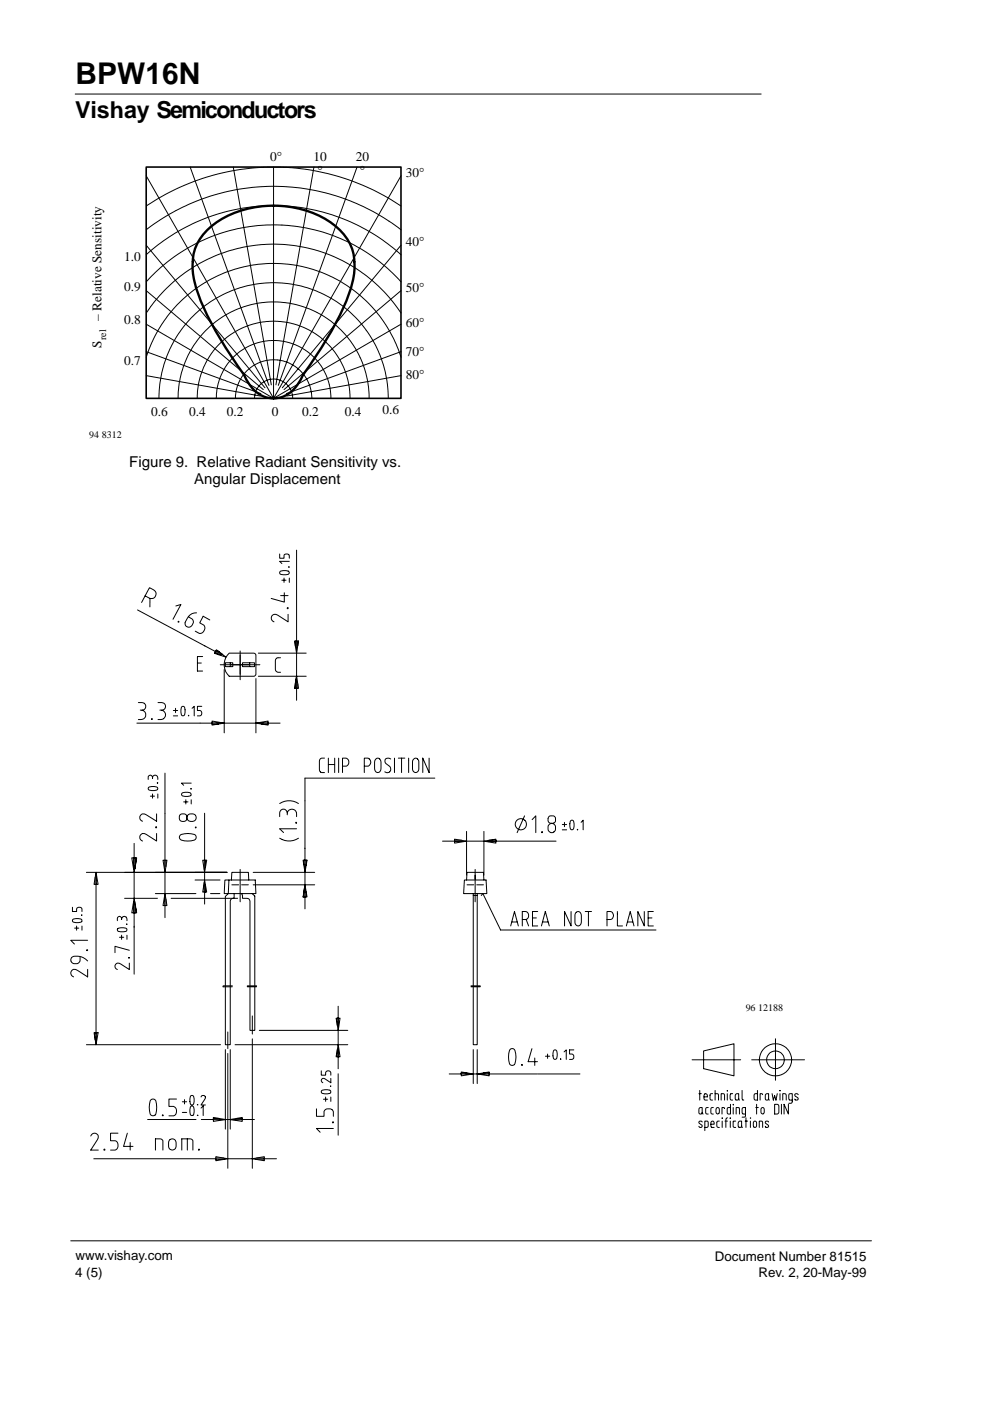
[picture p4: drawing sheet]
<svg xmlns="http://www.w3.org/2000/svg" width="210mm" height="297mm" viewBox="0 0 210 297" stroke-linecap="round" stroke-linejoin="round" font-family="sans-serif">
<g fill="none" stroke="#000" stroke-width=".21">
<path d="M15.9 19.9h145.5M31 37.3l27 47.2M40.3 35.4l16.7 46.3M49.5 35.4l8 46.2M58 35.4v49.1M66.6 35.4l-8.1 46.2M75.7 35.4l-16.7 46.3M85 37.3l-27 47.2M31 59.8a36.3 36.3 0 0 1 11.5-8.6l1.7-.8a36.5 36.5 0 0 1 20.6-2.1 36.3 36.3 0 0 1 20.2 11.5M31 54a40.3 40.3 0 0 1 54 0M31 48.7a44.2 44.2 0 0 1 54 0M31 43.7a48.3 48.3 0 0 1 54 0"/>
<path d="M31 52l25.2 30.2M85 52l-25.1 30.2M31 75.7a28.4 28.4 0 0 1 29.6-19.7 28.4 28.4 0 0 1 24.4 19.7M31 66.4a32.7 32.7 0 0 1 9.1-9.2 32.1 32.1 0 0 1 37.6 1.3 32.5 32.5 0 0 1 7.3 7.9M31 61.6l24.8 21M31 79.6l24.2 4.4M31 74.6l24.3 8.9M31 68.7l27 15.8M85 79.6l-24.2 4.4M85 74.6l-24.3 8.9M85 61.6l-24.8 21M85 68.7l-27 15.8"/>
<path d="M33.7 84.5a24.4 24.4 0 0 1 28.1-24.3l2.5 .6a25.1 25.1 0 0 1 6.2 2.6 24.5 24.5 0 0 1 11.2 15.5l.4 2.6 .2 3M37.8 84.5a20.4 20.4 0 0 1 17.8-20.3l3.1-.2a20.5 20.5 0 0 1 9.1 2.6l2.4 1.5 3.1 2.9a20.8 20.8 0 0 1 4.6 9.6l.4 3.9M41.8 84.5l.3-3.2a16.9 16.9 0 0 1 4.1-8l.8-.8a16.1 16.1 0 0 1 21.2-.7 16.3 16.3 0 0 1 5.9 10.7l.1 2M45.9 84.5v-.2a12.2 12.2 0 0 1 9-11.7l1.9-.4h1.8a12.4 12.4 0 0 1 6.5 2.3l1.6 1.3 1.9 2.6a12 12 0 0 1 1.5 5.4l.1 .7M49.9 84.5a8 8 0 0 1 1.8-5.1 8 8 0 0 1 11.8-1 8.3 8.3 0 0 1 2.6 6.1M54 84.5a4.1 4.1 0 0 1 4-4.1 4.1 4.1 0 0 1 4.1 4.1M59.3 117.5v.9h.9l.1-.8 .3-.1 .6 .1 .1 .8M61.3 119h-2l.5 .5M62.9 116.6v19.3M29.2 129.3l16.5 8.8 .5-.1 .3 .3h-.9M30.8 126.3a1.78 1.78 0 0 0 1.7 .5 1.02 1.02 0 0 0 .1-1.7l-.9-.5-1.7 3.1M31.8 126.9v1.8"/>
<path d="M37.3 128.5l1.1-.3-1.7 3.1M37.8 131.7l.1 .2-.2-.1zM40 130.7l.1 .1a1.12 1.12 0 0 1 .9 1.2 .93 .93 0 0 1-.6 .9 .93 .93 0 0 1-1.1-.4l-.1-.5zM41.7 129.9a1.95 1.95 0 0 0-1.7 .8M43 139.2h-1.1v3.1h1.1M44.5 131.4l-1.4-.7-.8 1.4 .9 .4a1.13 1.13 0 0 1-.9 1.8l-.9-.5M45.5 138.5h1.4l.3 .3h-1M45.9 137.8l2 1.5-2.4-.8zM48.6 138.5h5.2l.3 .1 .2 .4v3.9l-.3 .5h-5.4a3.3 3.3 0 0 1 0-4.9zM50.9 138v5M54.8 138.5h10.1M59.4 121.2a2.04 2.04 0 0 1 1.9 0v.4a1.7 1.7 0 0 1-2-.1z"/>
<path d="M59.5 139.5h-.7l-.3 .2-.1 .4 .1 2.1 .4 .3h.6M59.5 126.3h1.6M59.8 123h.8M60.2 122.6v.9M60.3 125.7v2l-2.8-.8M60.9 128.9l.2 .1zM61.1 130.3v1.5l-2.2-1.4a.83 .83 0 0 0-1.3 .2 .83 .83 0 0 0 .5 1.2M61.2 120.2l.1 .1zM61.3 122.6v.9M62.6 137v-1.1h.3v10M63.3 135.9h-.9l.5 2.6 .4-2.6h-.2v1M29.3 149a1.34 1.34 0 0 1 1.5 .3l.1 .7a.73 .73 0 0 1-.8 .6h.1h-.5"/>
<path d="M30.2 150.6a1 1 0 0 1 .7 1.1 1 1 0 0 1-1 .9h-.6M32.1 152.4h.2l-.1 .2zM33.5 149a1.48 1.48 0 0 1 1.5 .3l.1 .5a.76 .76 0 0 1-.8 .8M33.9 150.6a1.01 1.01 0 0 1 1.2 .8 1.01 1.01 0 0 1-1 1.2h-.6M36.8 150.6h.9M36.8 151.8h.9M37.2 150.2v.9M38.6 149.8h.4a2.01 2.01 0 0 1 0 1.9h-.4a2.06 2.06 0 0 1 0-1.9zM40 151.7v.1zM40.7 150.2l.5-.4v2M41.9 140.6h.8M42.8 149.8h-.9v.8h.5l.4 .5-.2 .6-.7 .1"/>
<path d="M45 153.5h1.3M46.7 140.9h6.2M47.2 153.3h-18.2M47.5 153.3l-2.5-.4v.8l2.5-.4h6.8l2.5-.4v.8l-2.5-.4M47.5 142v13.4M47.8 140.5h1.6v.8h-1.6zM48.8 140.5v.8M51.4 140.5h2.6v.8h-2.6zM52.9 140.5v.8M54.3 143.9v11.5M54.6 153.3h2.2v.2h-1.3M54.8 143.4h10.1"/>
<path d="M55.1 140.9h-4.2v3.2M56.8 153.3h2.6M62.9 143.4l-.3 1.5v1h-.2h.9l-.4-2.5-.5 2.5M62.9 145.9v2.6M63.1 145v.9h-.2M28.4 178.8v3.1h.2h-.3v2.3M31.4 165.3v-.5a.48 .48 0 0 1 .6-.4 .48 .48 0 0 1 .3 .6 .61 .61 0 0 1 .8-.6 .61 .61 0 0 1 .4 .9M31.5 167a2.1 2.1 0 0 1 1.9 0v.4a1.69 1.69 0 0 1-2-.1zM31.9 168.8h.9M32.3 168.3v.9M33.2 172.6v1.5l-2.2-1.3a.82 .82 0 0 0-1.3 .1 .82 .82 0 0 0 .5 1.2M33.2 176.7v1.6l-2.2-1.4a.83 .83 0 0 0-1.3 .2 .83 .83 0 0 0 .5 1.2"/>
<path d="M33.3 166h.2zM33.5 168.3v.9M35 163.9l-.1 20.7M38.2 177.1a4 4 0 0 1 3.2 0 .68 .68 0 0 1-.2 1 4.2 4.2 0 0 1-3-.1 .61 .61 0 0 1 0-.9zM38.6 168.2a1.95 1.95 0 0 1 1.9 0v.4a1.72 1.72 0 0 1-2-.1zM38.9 170h1M39.4 169.6v.9M39.8 172.9a.97 .97 0 0 1 1.2-.3 .97 .97 0 0 1 .5 1.2 .97 .97 0 0 1-1.3 .3 .97 .97 0 0 1-.4-1.2zM40.4 167.2l.1 .1zM40.5 166h-2l.4 .5M40.5 169.6v.9M41.4 175.4h.2z"/>
<path d="M43.4 172.4v10M59.3 177.7a3.6 3.6 0 0 0 4 0M59.3 170.4a3.6 3.6 0 0 1 4 0M60.9 172.8a1 1 0 0 1 .9-1.2 1 1 0 0 1 1.1 1v.5M60.9 172.3a.8 .8 0 0 0-.8-.7 .8 .8 0 0 0-.8 .7v.8M62.7 174.4l.2 .1zM62.9 175.7h-3.6l.8 .8M68.8 160.7l-.9 .2-.2 .5 .1 2.1 .4 .3h.6M69.6 160.7v3.1M69.6 162.1h1.4M71 160.7v3.1M71.8 160.7v3.1"/>
<path d="M72.6 162.4h.7a.88 .88 0 0 0 .7-.8 .88 .88 0 0 0-.7-.9h-.7v3.1M77.2 162.4h.7a.87 .87 0 0 0 .7-.8 .87 .87 0 0 0-.7-.9h-.7v3.1M79.7 160.9a.67 .67 0 0 1 .8 0 .67 .67 0 0 1 .3 .7v1.3a.7 .7 0 0 1-.7 .9 .7 .7 0 0 1-.7-.9v-1.3zM82.8 160.9a.7 .7 0 0 0-1 0 .7 .7 0 0 0 .1 1l.7 .5a.78 .78 0 0 1 .1 1.2 .78 .78 0 0 1-1.1 0M83.6 160.7v3.1M84.5 160.7h1.3M85.1 160.7v3.1M86.6 160.7v3.1M87.7 160.9a.66 .66 0 0 1 .8 0 .66 .66 0 0 1 .3 .7v1.3a.69 .69 0 0 1-.7 .9 .69 .69 0 0 1-.6-.9v-1.6zM91 160.7v3.1l-1.4-3.1v3.1M92.2 165h-27.5v17.4h-.3v1M93.8 178.3l4.6 .1"/>
<path d="M96.4 178.2h1.5M98.9 178.3l-2.5-.4v.9l2.5-.5h3.7l2.5-.4v.9l-2.5-.5M98.9 176.3v9.3M102.6 176.3v9.3M103.6 178.2h1.5v.2h-2M105.1 178.3h12.8M111.2 173l-1.6 3.5M112.8 173.8l.8-.8v3.5M114.8 176.4l.2 .1zM116.4 174.9a.84 .84 0 0 1 1-.2 .84 .84 0 0 1 .4 1.1 .83 .83 0 0 1-1.1 .7 .83 .83 0 0 1-.5-1.2zM119.2 174.8h.9M119.2 175.9h.9"/>
<path d="M119.7 174.4v.9M121 174h.5a2 2 0 0 1 0 1.9h-.4a1.92 1.92 0 0 1-.1-1.9zM122.4 175.8l.1 .1zM123.2 174.4l.4-.5v2M15.4 192.4v.9h.8v-.6l.5-.3a.53 .53 0 0 1 .7 .3v.6M15.4 194.9h.2a2.17 2.17 0 0 1 1.7 .1v.4a1.74 1.74 0 0 1-1.9-.1zM15.8 196.8h.9M16.2 196.3v.9M17.3 194l.1 .1zM17.4 196.3v.9M18.3 185h29.8M18.6 199.4h-3.6l.8 .8"/>
<path d="M20.2 186v1.5M20.4 185l.4 2.5h-.9zM20.4 185.4v33.6h-.2v1.5M24.9 195.2v-.5a.47 .47 0 0 1 .6-.4 .47 .47 0 0 1 .3 .7 .61 .61 0 0 1 .7-.7 .61 .61 0 0 1 .4 .9M25 196.9a2.1 2.1 0 0 1 1.9 0v.4a1.69 1.69 0 0 1-2-.1zM25.3 198.7h.9M25.8 198.3v.9M26.4 190.5h7M26.8 195.9l.1 .1zM26.9 198.3v.9M28.3 191.2v2.3M28.4 185l-.5-3.1h1.1l-.6 3.1v5.5l-.5 3h1.1l-.6-3"/>
<path d="M28.4 193.5v13M28.6 181.9h.2l-.2 2.3zM28.6 191.2v2.3h.2v-.8M32.9 189.5h8.6M34.9 189.8v2.2h.3v-1.4M35 185l-.4-2.6h.8l-.4 2.6v4.5l-.4 2.5h.8l-.4-2.5M35 192v2.6M35.2 182.4v1.3M36.3 190.5h14.1M41.4 186.6h5.3M43.3 187.1l.1 4.6M43.4 185l-.4-2.6h.8l-.4 2.6v1.6l-.4 2.5h.8l-.4-2.5"/>
<path d="M43.6 183.9v-1.5h-.3v2.1M43.6 187.6v1.5M44.6 189.5h2M47.7 186.6h6.4l.2 2.9h-6.8zM48.5 186.6l-.1 2.9-.6 .6v31.4h1v-30.4a.65 .65 0 0 1 .8-.6v-1M49.1 186.6l.1-1.6h3.5v1.6M49.2 187.6h1.4M50.9 184.3v6.9M51.2 189.5l.2 .4v.6h1a.62 .62 0 0 1 .6 .6v27.4h1v-28.5l-.5-.5M51.2 187.6h1.5M53.7 185h13M53.7 187.6h13"/>
<path d="M64.3 190.2l.4-2.6 .4 2.6h-.8h.1l.3-2.6v5.1M64.7 182.4v5.2M64.9 189.1v1.1h-.2M65.1 182.4h-.8l.4 2.6 .4-2.6h-.2v1.1M98.5 186.6h4.6l.1 2.9h-4.9zM98.9 186.6l.1-1.6h3.5l.1 1.6M99 187.6h1.4M100.3 189.5v32h.9v-32M100.3 189.9h.9M100.7 184.3v6.9M101.1 187.6h1.4M102 189.9l.4-.4 3.7 7.7h33"/>
<path d="M108.3 196.3l.8-3 .8 3M108.6 195.5h1M110.7 195h.7a.87 .87 0 0 0 .7-.9 .87 .87 0 0 0-.7-.8h-.7v3M111.6 195l.5 1.3M112.9 194.6h.8M114 193.3h-1.1v3h1.1M114.8 196.3l.8-3 .9 3M115.1 195.5h1.1M121.1 193.3v3l-1.4-3v3M122.2 193.4a.68 .68 0 0 1 .8 0 .68 .68 0 0 1 .3 .7v1.4a.7 .7 0 0 1-.7 .8 .7 .7 0 0 1-.7-.8v-1.7zM124.1 193.3h1.3M124.8 193.3v3"/>
<path d="M128.7 195h.7a.87 .87 0 0 0 .7-.9 .87 .87 0 0 0-.7-.8h-.7v3M130.9 193.3v3h1.1M132.8 196.3l.8-3 .8 3M133.1 195.5h1M136.6 193.3v3l-1.4-3v3M137.4 194.6h.8M138.5 193.3h-1.1v3h1.1M17 202.9v.6a.97 .97 0 0 1-1.1 .8 .97 .97 0 0 1-.8-1l.1-.3a2.8 2.8 0 0 1 3.4 .7M18.4 201.4l.2 .1zM18.6 205.5v1.6l-2.2-1.4a.83 .83 0 0 0-1.3 .2 .83 .83 0 0 0 .5 1.2M19.9 219h.9l-.4 2.5zM20.4 219v2"/>
<path d="M27.3 203l.1 .2zM27.4 204.2v1.4l-1.8-1.2a.71 .71 0 0 0-1.1 .1 .71 .71 0 0 0 .4 1.1M27.4 201.5l-3-.9v1.4M48.3 218.8v3.5M49.3 209h-2v.2h2M53.5 215.4v3.8M54.4 209h-2v.2h2M55 218.5h18.7M71.5 217.4v-1.5h.3v2.1M71.7 218.5l.4-2.6h-.8l.4 2.6v3l.4 2.6h-.8l.4-2.6M71.7 213.3v2.6M99.9 209h1.9v.2h-1.9"/>
<path d="M18.3 221.5h28.5M31.3 237.4h10.3M32 233.2a.67 .67 0 0 1 1 .2 4.7 4.7 0 0 1-.1 3 .67 .67 0 0 1-1.1-.2 4.4 4.4 0 0 1 .2-3zM34.4 236.4l.2 .1zM37.4 233h-1.6v1.6h1a1.11 1.11 0 0 1 .6 1 1.11 1.11 0 0 1-.6 1h-1M38.7 235.9h.9M38.7 233.6h.9M39.1 233.1v1M40.5 234.6a.36 .36 0 0 1 .6 .1 2.03 2.03 0 0 1-.2 1.8h-.4a2 2 0 0 1 0-1.9zM40.5 232.3h.4a1.91 1.91 0 0 1 0 1.9h-.4a2.05 2.05 0 0 1 0-1.9zM41.9 236.4v.1zM41.9 234.2h.1z"/>
<path d="M42.6 234.9l.5-.4v2M42.7 237.4h2.5M43.5 232.4l-.5-.1-.4 .3M43.5 232.6v-.2v.4l-.9 1.5h.9M46.4 237.1h-1.2v.3h2.6l-2.6 .4v-.9l6.2 .9v-.9l-2.6 .5h5.1M47.8 222.5v16.9M48.3 223.4v24.3M48.8 222.5v16.9M49.8 221.5h23.9M50.2 237.1h1.2M53.5 220.3v27.4M67.1 235.1v1.6h1.6v-1a1.12 1.12 0 0 1 2 0v1"/>
<path d="M68.1 227v1h.9v-.6l.5-.4 .5 .2 .1 .8M68.2 231.2a2.06 2.06 0 0 1 1.9 .1v.4a1.71 1.71 0 0 1-2-.1zM68.6 233.1h.9M69 232.6v.9M70.1 230.3h.1M70.1 228.6v1l-1.2-.9a.48 .48 0 0 0-.7 .2 .48 .48 0 0 0 .2 .7M70.1 232.6v.9M70.5 237.9l.2 .1zM70.7 239.3h-3.6l.8 .8M71.5 222.6v1.5M71.7 227.7v13M71.8 222l-.1 4.6"/>
<path d="M95.2 227.7h5.1l-2.5-.4v.8l5.9-.8v.8l-2.5-.4h12.8M99 227.5h-1.2v.2M100.3 222.5v7.2M101.2 222.5v7.2M102.5 227.5h1.2M108.1 222.5a.62 .62 0 0 1 1.1 .2 4.2 4.2 0 0 1-.1 3 .65 .65 0 0 1-1.1-.2 4.5 4.5 0 0 1 .1-3zM110.6 225.7l.2 .2zM112.8 222.3l-.8 2.8h2M113.4 224.3v1.6M114.1 227.7h8.9M115.6 223.9h1M116.1 223.5v.9"/>
<path d="M117.4 222.7h.5a1.85 1.85 0 0 1 0 1.9h-.4a1.97 1.97 0 0 1-.1-1.9zM118.8 224.5l.1 .1zM119.6 223l.5-.4v2M121.7 222.6h-.9v.9h.5a.62 .62 0 0 1 .4 .5 .62 .62 0 0 1-.4 .6h-.5M146.7 224.7h10.3M148.2 231.9h.5M148.4 231.2v2M148.9 235.8l-.3 .4-.4-.2v-.9l.2-.3h.5v1.2l.2 .2M148.9 237.9l-.3-.2h-.3l-.1 .2v.2l.6 .5 .1 .2a.38 .38 0 0 1-.6 .2l-.1-.2M149.2 222.8l6.4-1.5v6.8l-6.4-1.5zM149.3 232.6h.7v-.3a.37 .37 0 0 0-.4-.4 .37 .37 0 0 0-.3 .4l.1 .9h.6M149.4 239h.5l.2-.1 .1-.9-.2-.3h-.6v2"/>
<path d="M150.2 234.8l-.5 .1-.1 .2v.9l.6 .2M150.7 238.4h.7v-.3a.36 .36 0 0 0-.3-.4 .36 .36 0 0 0-.4 .4v.8l.3 .1h.4M151.1 231.9h-.4l-.2 .3 .1 .9 .5 .1M151.2 234.8l-.4 .1-.1 .2v.9l.5 .2M151.6 231.9l.7 .1v1.2M151.6 231.2v2M151.9 234.9l.3-.1a.84 .84 0 0 1 .1 1.3l-.1 .1-.4-.3zM152.5 237.7h-.4l-.1 .3v.9l.5 .1M152.9 233.2v-1.3l.7 .1v1.2M153.1 237l.1 .1zM153.1 237.7v1.3M153.5 234.8h-.4v1.4"/>
<path d="M153.6 234.9v.1M153.7 237.7h.5M154.2 231.2v.1zM154.2 231.9v1.3M154.2 237l-.3 .3v1.7M154.8 237l.1 .1zM154.8 237.7v1.3M154.9 234.1v2.1h-.5l-.2-.2v-1l.2-.2h.5M155.3 231.9h-.4l-.1 .3v.9l.5 .1M155.4 234.2h.1zM155.5 237.8v1.1l.5 .1M155.5 234.8v1.4"/>
<path d="M156 237.7l-.5 .1 .1-.1M156.1 236.2v-1.4l.6 .1 .1 .1v1.2M156.6 233v-1.1h-.5l-.2 .4v.8l.4 .1 .3-.3 .2 .3M157.2 238.8v-1.1h-.5l-.2 .4 .1 .8 .4 .1 .2-.3 .2 .3M157.3 231.2v1.7l.2 .3h.2M158 237.7h.5M158.1 236.2h-.5l-.2-.2-.1-.9 .2-.2 .6-.1v1.7l-.2 .3-.6 .1M158.2 237v2M159.1 237l.1 .1zM159.1 237.7v1.3M159.4 224.7h11.2M159.8 237.8l.3-.1a.82 .82 0 0 1 .1 1.3h-.3l-.2-.2z"/>
<path d="M160.2 234.8h.6M160.4 234.1v2.1M160.6 231.2v2h-.6l-.1-.3v-.9l.7-.1M161 239v-1.3l.7 .1v1.2M161.4 234.9l.3-.1a.87 .87 0 0 1 .1 1.3h-.2l-.2-.2zM161.7 232.1l-.1-.2h-.4v1.3M163 232.9a.35 .35 0 0 1-.4 .3 .35 .35 0 0 1-.3-.3l.1-.9 .6-.1v1.1l.1 .2M163 237.9l-.3-.2-.4 .2v.2l.7 .6-.1 .3a.38 .38 0 0 1-.6-.2M163.7 231.9l.3 1.3 .2-.9 .3 .9 .3-1.3M164.2 234.1h.6l.3 .3v1.5l-.3 .3h-.6zM164.4 220.2v8.8M165.4 231.2v.1z"/>
<path d="M165.4 231.9v1.3M165.7 234.1v2.1M166 233.2v-1.3l.6 .1 .1 1.2M167.2 234.1v2.1l-1-2.1v2.1M168 233.2h-.6l-.1-.1 .1-1.2h.6v1.7l-.2 .3h-.6M169.2 232.1l-.2-.2h-.4v.5l.6 .4v.2l-.2 .2h-.4l-.1-.2M19.2 240.9a.83 .83 0 0 1 1.3-.5 .83 .83 0 0 1 .1 1.3l-1.4 2.1h1.6M19.9 245.7l27.8 .1M25 240.3h-1.6v1.6h1a1.1 1.1 0 0 1 .6 .9 1.1 1.1 0 0 1-.6 1h-1M27 240.3l-.8 2.8h2M27.6 242.2v1.6M33 243.8v-2.3h1a.58 .58 0 0 1 .5 .5v1.8"/>
<path d="M36.1 241.6l.4-.1a.79 .79 0 0 1 .8 .7 1.41 1.41 0 0 1-.3 1.5 .81 .81 0 0 1-1.3-.6 1.43 1.43 0 0 1 .4-1.5zM38.5 243.8v-2.3h1.8a.55 .55 0 0 1 .6 .5v1.8M39.7 241.5v2.3M42.1 243.7l.2 .1zM45.8 245.5h1.6M48.3 245.7l-2.5 .4v-.9l2.5 .5h5.2l2.5 .4v-.9l-2.5 .5M54.4 245.5h1.6v.3h-1.9M56 245.7h2.6M15 263.1h169.8"/>
<circle cx="33.1" cy="175.4" r=".11"/>
<circle cx="38.8" cy="173.3" r=".86"/>
<circle cx="110.4" cy="174.8" r="1.19"/>
<circle cx="117" cy="173.8" r=".84"/>
<circle cx="164.4" cy="224.7" r="1.88"/>
<circle cx="164.4" cy="224.7" r="3.4"/>
<circle cx="22.1" cy="243.7" r=".11"/>
</g>
<path d="M43.9 48.9a21 21 0 0 1 14.8-5.3 19.5 19.5 0 0 1 14.3 6.2 11 11 0 0 1 1.7 10 53.9 53.9 0 0 1-7.8 15.8l-2.7 3.9a7.1 7.1 0 0 1-5.8 4.9 6 6 0 0 1-5.7-3.2l-.9-1.7a70.9 70.9 0 0 1-10.2-18.4 13.2 13.2 0 0 1 .1-9.1l.5-1.1z" fill="none" stroke="#000" stroke-width=".5"/>
<path d="M31 35.4h54v49.1h-54z" fill="none" stroke="#000" stroke-width=".34"/>
<text font-size="6.3" x="16" y="17.8">BPW16N</text>
<text font-size="4.9" x="15.9" y="25.1">Vishay Semiconductors</text>
<g font-size="3.2">
<text x="27.4" y="99">Figure 9. Relative Radiant Sensitivity vs.</text>
<text x="41.2" y="102.7">Angular Displacement</text>
</g>
<g font-size="2.8">
<text x="57.3" y="34.1">0°</text>
<text x="66.4" y="34.1">10</text>
<text x="75.4" y="34.1">20</text>
<text x="67.3" y="37.2">°</text>
<text x="76.3" y="37.2">°</text>
<text x="86" y="37.6">30°</text>
<text x="86" y="52.1">40°</text>
<text x="26.3" y="55.4">1.0</text>
<text x="26.3" y="61.6">0.9</text>
<text x="86" y="61.9">50°</text>
<text x="21.5" y="68" transform="rotate(-90 21.5 68)">– Relative Sensitivity</text>
<text x="26.3" y="68.7">0.8</text>
<text x="86" y="69.4">60°</text>
<text x="21.5" y="73.8" transform="rotate(-90 21.5 73.8)">S</text>
<text x="26.3" y="77.3">0.7</text>
<text x="86" y="75.4">70°</text>
<text x="86" y="80.4">80°</text>
<text x="32.1" y="88.2">0.6</text>
<text x="40.1" y="88.2">0.4</text>
<text x="48.1" y="88.2">0.2</text>
<text x="57.7" y="88.2">0</text>
<text x="64.1" y="88.2">0.2</text>
<text x="73.1" y="88.2">0.4</text>
<text x="81.1" y="87.9">0.6</text>
<text x="16" y="267.2">www.vishay.com</text>
<text x="151.6" y="267.3">Document Number 81515</text>
<text x="16" y="270.8">4 (5)</text>
<text x="160.8" y="270.8">Rev. 2, 20-May-99</text>
</g>
<g font-size="2.1">
<text x="22.5" y="72.1" transform="rotate(-90 22.5 72.1)">rel</text>
<text x="18.9" y="92.9">94 8312</text>
<text x="158.1" y="214.3">96 12188</text>
</g>
</svg>
